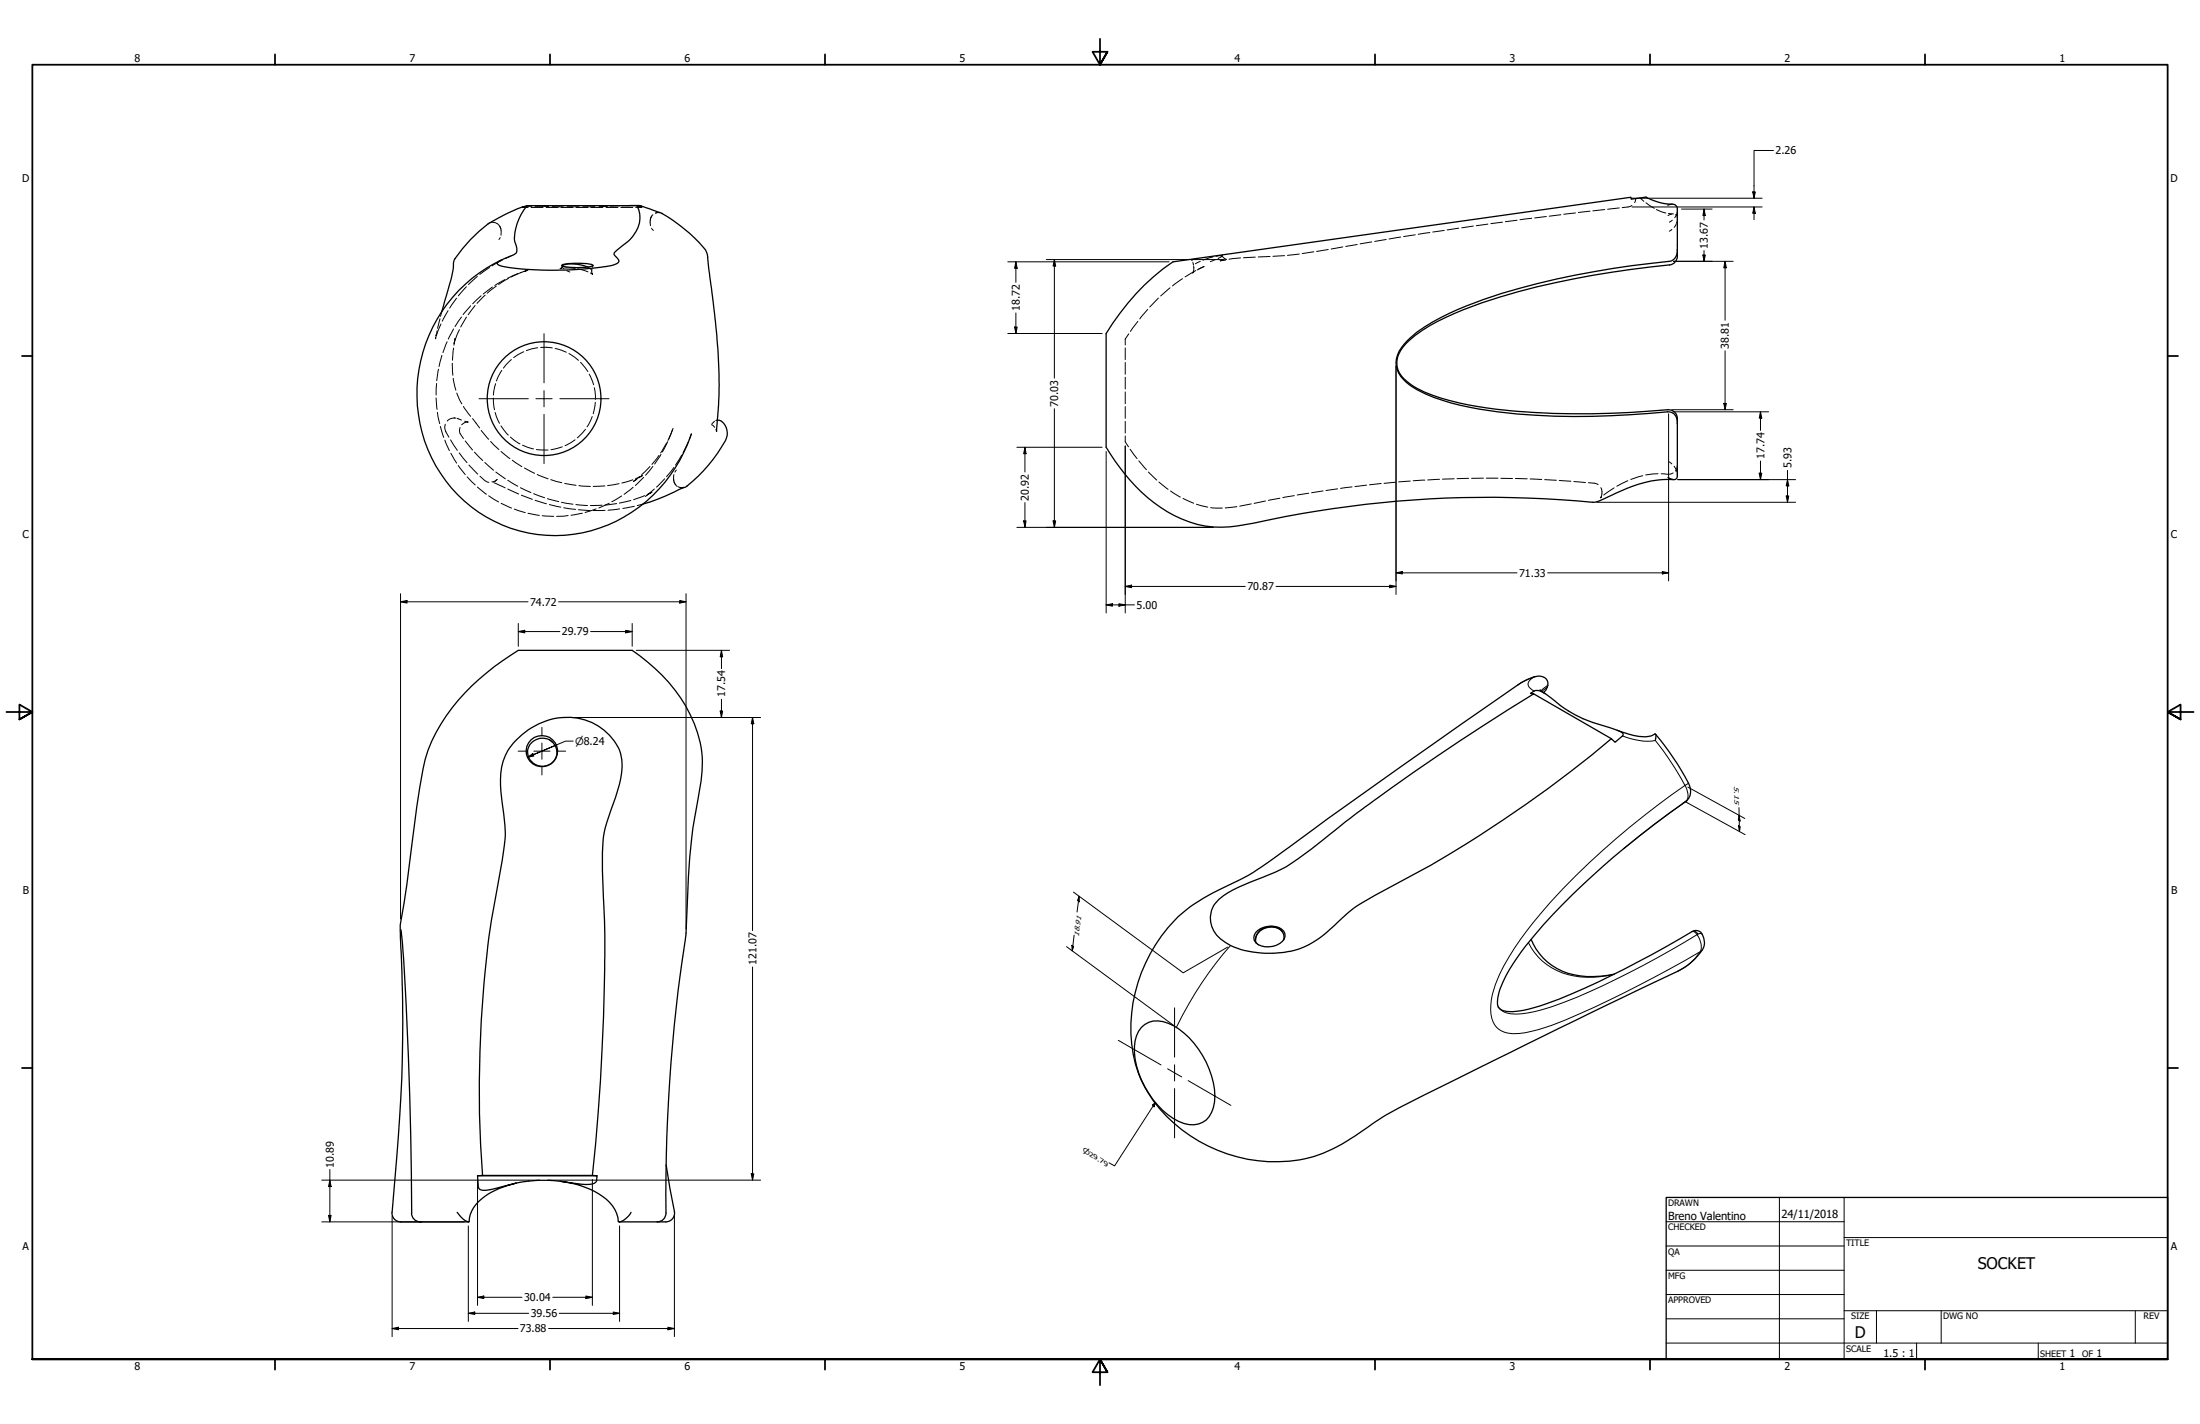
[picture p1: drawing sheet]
<svg xmlns="http://www.w3.org/2000/svg" width="864mm" height="559mm" viewBox="0 0 864 559" stroke-linecap="round" stroke-linejoin="round" font-family="sans-serif">
<!-- layer: Oculto (ANSI) -->
<g fill="none" stroke="#000" stroke-width=".39">
<path d="M642.1 77.9l-.4 1.6M643.8 77.7l1.5 1.3M646.1 79.6l3.3 2.1M193.8 87.3l-1.3 .1M193.8 87.2l1.5 .6 .9 1M196.2 88.8l.5 1.3M196.2 88.8l.1 .2M196.3 93.2l-.5 .8M196.3 89.2l.3 .5M196.7 90.2v.7M196.7 91.1v1.2M205 81.4h2.3"/>
<path d="M208.5 81.4h4.7M208.7 81h-2.7M210.1 81h5.3M214.4 81.4h4.7M216.8 81.1l4.2 .1M220.2 81.4h4.7M222.6 81.2h4.7M226.1 81.4h4.7M232 81.4h4.7M233.5 81.1l-4.6 .1M237.9 81.4h4.7M238.6 81l-3.5 .1"/>
<path d="M243.3 80.8l-3.8 .1M243.7 81.4h4.7M246.1 80.7l-1.9 .1M249.6 81.4h2.3M255.2 87.2l.1 1.4M255.4 85.7l-.1 .5M255.8 89.6l.7 .8M255.8 84.8l-.6 2.2M256.3 84.3l-.8 1.2M258.6 83.4l-1.2 .2M259 83.4l-1.8 .2M510 99.7l-4.6 .5"/>
<path d="M515.7 98.8l-4.5 .7M521.4 97.9l-4.6 .8M527.1 96.9l-4.6 .8M532.8 95.9l-4.5 .8M538.5 94.9l-4.6 .8M544.1 94l-4.5 .7M549.8 93l-4.5 .8M555.6 92.1l-4.6 .7M561.3 91.2l-4.6 .7M566.9 90.4l-4.5 .7M572.6 89.5l-4.5 .7M578.4 88.7l-4.6 .7"/>
<path d="M584.1 87.9l-4.6 .7M589.8 87.2l-4.6 .6M595.5 86.4l-4.6 .6M601.3 85.7l-4.7 .5M607 85l-4.6 .5M612.7 84.3l-4.6 .5M618.4 83.6l-4.5 .5M624.1 82.9l-4.5 .5M629.9 82.2l-4.6 .5M635.6 81.6l-4.5 .5M640.6 80.6a6.1 6.1 0 0 1-3.8 .9M650.2 82.2l3.7 1.4"/>
<path d="M654.9 83.8l2 .1M656.2 84l-1.5 .6M656.3 90l-1 .7M656.5 86.4l-1.2 .8M657.7 84.2l.7 .7v.6M658 87.9l-.8 1.3M658.2 83.9l-.8 1.5M658.3 86.9l-.2 .7M658.4 83.2l-.1 .6M658.4 82.7v.2M658.4 86v.5M179.2 117l-2.7 3.9"/>
<path d="M183.1 112.5l-3.1 3.6M186.5 119.9l-2.7 3.6M187.4 108.5l-3.5 3.1M188.8 116.1l-3.3 3.1M190.4 115.8l-3.1 3.3M192.2 105l-3.9 2.7M193.3 112.6l-3.6 2.8M194.8 112.3l-3.5 2.8M197.3 102l-4.1 2.3M198.2 109.7l-4 2.3M199.6 109.3l-3.9 2.3M200.5 100.5l-2.1 1"/>
<path d="M203.3 107.4l-4.1 1.8M204.7 106.9l-4.1 1.8M205.8 106.5l1.4-.5-2.9 1M220.5 104.2l.1 .3M220.6 105.3l-.7 .1 .9-1 .6 1.1M220.7 104.6l.1 .2M221.6 105.2l4.2 .1M222.5 106.2l1.2 .5M226.8 105.5l4 1.2M230.7 104.8l.6 .3M231.8 105.5l.4 .4M232.3 106.4l.3 1.2-.8-.5"/>
<path d="M232.4 105.5l-.1 .7M232.8 104.2l-.3 .6M454.7 117l-3.4 3.5M459.3 113l-3.7 3.1M464.2 109.3l-4 2.9M467.6 101.8l.4 .6M468.2 103l.3 1.1M468.6 104.5l-.1 2-.4 .7 .5-.5M469.4 106.2l-4.2 2.4M470.5 105.6l2.1-1-2.6 1.3M471.2 102.6l-1.9 .9M476.2 100.8l-4 1.3"/>
<path d="M477.1 101.9l-2 .8M477.3 100.6l2.4-.2-1.5 1.1M479 102.4l2.3-.5zM479.7 100.4l1.8 1.4M479.7 100.3v.2M479.9 100l-.1 .2M487 101.2l-4.6 .5M492.8 100.9l-4.7 .3M498.5 100.6l-4.6 .2M504.3 100.3l-4.6 .3M171.6 129.8l-.7 3.2 .1-.3M172.7 125.1l-.9 3.7"/>
<path d="M173.1 127.1l-1.7 4.4M173.4 122.3l-.5 1.8M173.5 139.4l-1.2 4.4M175.5 134.1l-1.6 4.3M175.9 121.9l-2.3 4.1M178.1 129.1l-2.1 4M178.1 136.6l-.5 4.8M178.2 134.6l.4-1.7-.4 2.5M180.3 129.3l-1.7 4.2M181.2 124.4l-2.6 3.7M183.1 124.5l-2.3 3.8M184.7 120l-2.9 3.4"/>
<path d="M205.6 138l-4 2.3M211.1 136.5l-4.5 1.1M212.2 136.3l4.6 .2M217.9 136.8l4.4 1.4M223.3 138.7l3.8 2.7M441.7 136.5v4.6M443.1 131l-1.4 2v2.4M446.7 126.1l-3 3.9M450.5 121.4l-3.1 3.8M171.2 156.1l.4 4.6M171.4 150.5l-.2 4.5M172.1 144.9l-.7 4.5"/>
<path d="M177.5 142.6l.2 4.7M177.9 148.5l1 4.6M179.3 154.2l2 4.3M181.9 159.5l2.8 3.9M193.7 156.2l.4 4.6M194.6 150.6l-.9 4.5M197 145.4l-2.1 4.1M200.7 141.1l-3.1 3.4M227.9 142.2l2.9 3.6M231.3 146.8l1.7 4.2M233.3 152.1l.4 4.6M233.7 157.9l-.8 4.5"/>
<path d="M441.7 142.2v4.7M441.7 148v4.7M441.7 153.8v4.6M441.7 159.6v4.5M171.7 161.8l.9 4.4M172.8 167.3l1.4 4.3M174.6 172.7l1.8 4.1M174.8 166.5a3.2 3.2 0 0 0 .2 2.9l1.2 2.2M176.8 172.6l2.7 4.1M177 177.9l2.3 3.8M178.9 164.1l-.7-.1a3.3 3.3 0 0 0-2.6 1.2M179.5 164.1l1.7 .7"/>
<path d="M180.3 177.7l3 3.8M180.6 167.8l-.3 1 .2 1.2 1.4 2.1M182.4 165.3l1.3 .3-1.3 .3-1.2 .8M182.6 173l2.9 3.6M185.5 164.3l2.8 3.7M186.2 177.4l3.3 3.3M188.9 168.9l2.9 3.5M192.6 173.2l3.2 3.2M194.4 161.9l1.7 4.2M196.7 167.1l2.8 3.7M196.7 177.2l3.5 2.8M200.3 171.5l3.8 2.7"/>
<path d="M205.1 174.7l4.3 1.4M210.6 176.4l4.5 .2M220.7 175.3l-4.4 1.2M225.7 172.6l-3.9 2.3M229.8 168.5l-3.2 3.3M232.5 163.4l-2.1 4.1M258.7 178.7l-2.8 3.5M259.5 178.3l-2.5 3.8M261.7 173.9l-2.4 3.8M262.1 173.3l-2.1 4.1M264 168.7l-1.8 4.1M264.2 168.1l-1.6 4.2"/>
<path d="M267.6 178.6l-2.4 3.9M270.1 173.5l-1.9 4.1M271.4 170.3l-.8 2.2M279.3 166.7l1.2 1M280.5 165.3l-1 1M281.1 168.5l.2 .8M281.6 164.8l-.6 .2M441.7 165.4v4.5M441.7 171.1v2.3l1.3 1.9M443.6 176.3l2.7 3.7M179.9 182.7l2.7 3.5M183.4 187.1l3.2 3.2"/>
<path d="M184.1 182.5l3.4 3.6M187.4 191.1l3.5 2.8M188.4 186.9l1.8 1.6 1.7 .8M190.3 181.5l3.4 3M191.8 194.6l3.9 2.4M193.1 189.1l1.3-.3 .7-.6-1.4 1M194.1 189.5l4.2 2M194.6 185.2l3.8 2.7M196.7 197.5l4.1 1.9M199.3 191.9l4.3 2M199.3 188.5l4 2.3M201.1 180.6l3.8 2.5"/>
<path d="M201.9 199.8l4.3 1.4M204.3 191.4l4.1 1.9M204.7 194.3l4.3 1.7M205.9 183.6l4 2.1M209.5 193.7l4.3 1.6M210.1 196.3l4.4 1.4M210.9 186.2l4.2 1.7M214.9 195.7l4.4 1.1M215.6 198l4.6 1M216.2 188.2l4.3 1.2M220.4 197.1l4.5 .8M221.3 199.3l4.6 .6"/>
<path d="M221.7 189.7l4.4 .7M226.1 198l4.5 .4M227.3 190.6l4.5 .3M234 199.7l-4.3 1.4M236.3 198.2l-4.5 .2M237.4 190.7l-4.5 .2M239.1 197.5l-4 1.8M242.1 197.6l-4.6 .6M243 189.8l-4.5 .8M243.3 199.7l-4.6 .5M244 194.6l-3.8 2.3M247.6 196.4l-4.5 1"/>
<path d="M248.4 188.3l-4.3 1.2M248.5 191.2l-3.5 2.8M249 198.7l-4.5 .8M250.9 187.5l1.3-.9-2.7 1.2M251.1 187l-2.4 1.9 1.2-.8M252.4 197.8l-2.3 .6M252.7 187.3l-3.3 3.2M253 194.5l-4.3 1.6M254.1 194.1l1.9-1-2.1 1.3M255.1 183.1l-3.2 3.1M256.3 183l-2.9 3.5M256.9 191.9l-3.6 2.9"/>
<path d="M260.9 187.9l-3.2 3.2M264.4 188.1l.8 2.1M264.4 188.1l.1 .5M264.4 187.8v.3M264.5 186.2l-.1 1.4M264.5 183.5l-2.8 3.6M264.5 189l.3 .7M264.9 189.9l.9 .9M265.5 184.5l-.6 .8M266.1 190.9l.8 .4h1.5M266.8 191.3l1.2 .2M447 180.8l3 3.5"/>
<path d="M450.8 185.2l3.3 3.2M454.9 189.2l3.6 2.8M459.5 192.7l3.9 2.4M464.4 195.6l4.2 1.9M469.6 197.9l4.5 1.1M475.2 199.2l4.6 .2M485.5 198.8l-4.6 .5M491.2 197.7l-4.5 .9M496.8 196.6l-4.5 .9M502.4 195.5l-4.5 .8M508.1 194.5l-4.5 .8M513.7 193.5l-4.5 .7"/>
<path d="M519.4 192.7l-4.5 .7M525.1 191.8l-4.6 .7M530.7 191.1l-4.5 .5M536.4 190.4l-4.5 .5M542.2 189.7l-4.6 .5M547.9 189.2l-4.6 .5M553.6 188.8l-4.6 .3M559.3 188.4l-4.6 .3M565.1 188.1l-4.6 .2M570.8 187.8l-4.6 .2M576.5 187.7l-4.6 .1M582.3 187.6l-4.6 .1"/>
<path d="M583.4 187.6h4.6M589.2 187.7l4.5 .1M594.9 187.8l4.6 .1M600.6 188l4.6 .2M606.4 188.2l4.5 .3M612.1 188.5l4.5 .3M617.8 189l4.6 .4M623.5 189.4l2.7 .3 1.1 .5M628.4 191.4l.4 1.8M628.8 193.4l-.5 2 .3-.4M633.6 191.5l-4.1 2.7M639 188.7l-4.3 2.1"/>
<path d="M644.8 186.7l-4.7 1.5M650.9 185.9l-4.9 .5M655.3 181.2l1 .9M656.8 185.6a7.9 7.9 0 0 1-4.7 .3M657.2 182.9l.8 1.4M658.1 184.6l.2 .7M658.4 182.7l-.2 1.1-.5 1M658.4 185.7v.5M207.3 201.4l4.4 .8M212.9 202.4l4.5 .2M223 202.3l-4.5 .3M227.1 200l4.6 .3"/>
<path d="M228.6 201.4l-4.4 .8M237.5 200.3h-4.6"/>
</g>
<!-- layer: Visible (ANSI) -->
<g fill="none" stroke="#000" stroke-width=".51">
<path d="M191.8 87.7a52.8 52.8 0 0 0-13.6 14.7l-.2 1.6M205.2 81.2l-6.3 2.6-7.3 4M206 81l-.8 .2M206.9 80.7h43.1M246.1 80.7l4.9-.1 .6 .2 .3 .6-1.9-.7a11.4 11.4 0 0 1-2.6 13.2l-5.1 4.2-1.3 1.4a2.13 2.13 0 0 0 1.3 1.8l.5 .7a.87 .87 0 0 1-.4 1.3l-2.4 .9a135.7 135.7 0 0 1-43.5 .1l-.8-.3-.6-.7a4 4 0 0 1 2.8-1.8l3.3-1.3a2.43 2.43 0 0 0 1.5-3.6l-.8-3.1a20.6 20.6 0 0 1 5-12.8l-1.9 .7 .2-.2M251.5 80.8l7.5 2.6M258.6 83.4l1.3 .4M259.7 83.7a65 65 0 0 1 17.2 14.3 27.2 27.2 0 0 1 1.4 8.2l.7 5.2a227.2 227.2 0 0 1 2.5 54.8l-.2 3.1M654.7 80.5a2.28 2.28 0 0 1 3.7 1.5v18.5M656.5 80.1a22.6 22.6 0 0 1-10.4-2.8l-5.8 .9-.1-.8-179.7 25.3a87.3 87.3 0 0 0-26.3 28.2v44.6a69.4 69.4 0 0 0 26.9 26.9 38.7 38.7 0 0 0 24.7 4l6.3-1.1a429.8 429.8 0 0 1 134.1-8.3l3.7-1.4a61.7 61.7 0 0 1 22.6-7.4h4.4M658.4 98a3.9 3.9 0 0 1-3.1 4.6 327.8 327.8 0 0 0-72.8 14.9 103.4 103.4 0 0 0-26.2 12.8 20.4 20.4 0 0 0-8.1 10.4 9.6 9.6 0 0 0 3.9 9.4 38.2 38.2 0 0 0 14.2 7l3.5 1.1a214.8 214.8 0 0 0 62.6 4.9l22.2-1.5a3.8 3.8 0 0 1 3.8 4.6M178 104l-.9 5.4-3.7 12.9"/>
<path d="M196.8 102a57.8 57.8 0 0 0-17.2 92.1 54.1 54.1 0 0 0 79.1-2.2 60.6 60.6 0 0 0 12.7-21.6M220.6 104a26.2 26.2 0 0 1 12.1 0l.2 .2a23.6 23.6 0 0 1-12.4 0zM220.8 104.4a7.1 7.1 0 0 1 5.6-.7l4.3 1.1M655.3 103.9a343.1 343.1 0 0 0-73.7 15 99.8 99.8 0 0 0-26.1 12.7 16.2 16.2 0 0 0-7.1 9.8 9.5 9.5 0 0 0 5 9.2 59.6 59.6 0 0 0 22.9 8.3 282.4 282.4 0 0 0 71 2.5l7.4-.6a3.5 3.5 0 0 1 3.7 3.4M658.4 100.6a3.5 3.5 0 0 1-3.1 3.4M281.6 164.8a5.1 5.1 0 0 1 3.5 7.2 58.1 58.1 0 0 1-15.4 18.8M658.4 164.2v2M658.4 166.2v20.6a1.49 1.49 0 0 1-.8 1.4 1.49 1.49 0 0 1-1.6-.2l-1.3-.7M268.4 191.3l-1.1 .5a85.1 85.1 0 0 1-14.9 6M269.9 190.6l-.9 .6-1 .3M601.5 265.9a4.1 4.1 0 0 1 6.1 1.8 4.4 4.4 0 0 1-1.7 4.1M602 272.3l30.5 17.6"/>
<path d="M602.6 265.5a22.5 22.5 0 0 0-6.7 3.2l-22.6 15.7a2933.8 2933.8 0 0 0-75.6 54.1 119.8 119.8 0 0 1-21.7 12 56.2 56.2 0 0 0-27.9 31.1 55 55 0 0 0 .5 43.5 58.9 58.9 0 0 0 53.4 30.8 51.9 51.9 0 0 0 30-10.2l3.2-2.2a111 111 0 0 1 17.4-10.5l59.5-29.5 41.1-19.8a37.6 37.6 0 0 0 10.8-6.1l2.2-2.3a6.7 6.7 0 0 0 2.6-7.3 3.1 3.1 0 0 0-4.6-2.4 365.1 365.1 0 0 1-57 28.2 35.5 35.5 0 0 1-16.3 3 3.4 3.4 0 0 1-3-4.6 37.6 37.6 0 0 1 7.5-16.2 241.2 241.2 0 0 1 42-43l12.1-9.6 12.3-8.9a5.5 5.5 0 0 0 1-7.2 112.5 112.5 0 0 0-12.9-19.2M604.5 270.7l2 1.5M215.6 290.3a5.7 5.7 0 0 1 .4 9.6 5.7 5.7 0 0 1-8.8-3.9l-.1-1M216.9 291.3a5.9 5.9 0 0 0-6.1-1.2 5.9 5.9 0 0 0-3.7 5M634.8 286.6l2.2 .7a19.8 19.8 0 0 0 10.8 1.6l2-.9 .2 .7-.2 1.9M478.5 352.9a38.1 38.1 0 0 1 12.4-6.8 67 67 0 0 0 23.7-12.8l7.1-5.6a755.1 755.1 0 0 1 80.3-55.4l-1.2-.2a3.9 3.9 0 0 1 5.6 0l1.2 .8a53.9 53.9 0 0 0 24.4 12.7l4 1.5a1.14 1.14 0 0 1 .9 1.7l-2.9 2.5-1.5-1.4a491.4 491.4 0 0 1-93 61.6 53.7 53.7 0 0 0-15.9 11.8 35.5 35.5 0 0 1-35 9.7 19.7 19.7 0 0 1-12.1-7.6 9.9 9.9 0 0 1 2-12.5zM157.4 364.9l.1 .9a1384.7 1384.7 0 0 1 4.1 110.3M493.6 365.2a7.8 7.8 0 0 1 10.3 .2 3.2 3.2 0 0 1-1.5 4.8 8.3 8.3 0 0 1-9.4-.2 3.1 3.1 0 0 1 .6-4.8zM503.4 365.7a6.2 6.2 0 0 0-10.6 3.2M503.8 368.9a4.3 4.3 0 0 0-4.8-5.3 5.5 5.5 0 0 0-6 6.3l.4 .4M601 368.6a23.7 23.7 0 0 0 21.9 14.6 44.6 44.6 0 0 0 10.8-.9M448.1 403.2a8.8 8.8 0 0 1 10.4-1.7 31.1 31.1 0 0 1 16.2 18 22.8 22.8 0 0 1 .9 17 8.9 8.9 0 0 1-12.9 3.6 34.3 34.3 0 0 1-17.4-29.4 12 12 0 0 1 2.8-7.5z"/>
<path d="M261.5 457.1l3.2 18.2a3.5 3.5 0 0 1-4 4.2h-17.5M161.5 476a3.5 3.5 0 0 0 3.5 3.5M179.5 475.7a8.8 8.8 0 0 0 4.3 3.8M187.5 461.4h46.9M189.4 461.3h43.1M220 463.5a51.6 51.6 0 0 0-17.3 .7M243.2 479.5l-.4-.1a13.7 13.7 0 0 0-7.9-11 37.7 37.7 0 0 0-14.9-4.9l8.1 1.2a8.2 8.2 0 0 0 5.8-.8l.5-2.5-1.9-.1a761.5 761.5 0 0 0 4.7-102.8 180.7 180.7 0 0 1 0-31.8l2.6-8.7a53.2 53.2 0 0 0 4.4-17.3 16.6 16.6 0 0 0-7-14.1 25.2 25.2 0 0 0-32.3 1.8 21.9 21.9 0 0 0-8.4 19.6l.6 6.9a51.6 51.6 0 0 1 .1 22.6l-2.1 11.7a432.5 432.5 0 0 0-5.7 112.1l-1.9 .1 .3 4.4a2.66 2.66 0 0 0 3.4 1.2l11.5-2.8a30 30 0 0 0-14.9 7.4 12.3 12.3 0 0 0-3.8 7.9h-26.6a3.5 3.5 0 0 1-3.5-3.8 705.7 705.7 0 0 0 4.1-86.3l-.8-26.7a392.4 392.4 0 0 0 4.4-30.7 321.6 321.6 0 0 1 5.3-33.9 69.6 69.6 0 0 1 24-34l6.1-4.6 6.5-4.3h44.7a63.2 63.2 0 0 1 25.6 32.4 39.6 39.6 0 0 1 1.4 18.9 265.6 265.6 0 0 0-5.6 52.1l-.3 7.5a690.4 690.4 0 0 0-8 110.8 3.5 3.5 0 0 1-3.3 2.6M247.7 475.7a7.8 7.8 0 0 1-4.5 3.8"/>
<circle cx="213.6" cy="156.4" r="22.3"/>
<circle cx="212.7" cy="294.8" r="6.1"/>
</g>
<circle cx="165" cy="479.5" r=".25" fill="#000"/>
<!-- layer: Visible fina (ANSI) -->
<g fill="none" stroke="#000" stroke-width=".39">
<path d="M595.9 268.7l2.7-1.6 2.9-1.2a2.58 2.58 0 0 0-1.6 2.3 2.58 2.58 0 0 0 1.4 2.4l.9 .6M607.4 269.7l-2.1 1.6M607.6 268.9l-2.6 2.2M636.9 288.8a24.8 24.8 0 0 0 12.9 1.8 120 120 0 0 1 11.6 17.6l1.4-.9M661.8 314.5h.1M661.9 314.5a5.5 5.5 0 0 0-.5-6.3 296.1 296.1 0 0 0-60 54.4 91.5 91.5 0 0 0-14.4 23.8 21.2 21.2 0 0 0-.9 14.6 8.2 8.2 0 0 0 7.8 4.6 58.7 58.7 0 0 0 20.7-5.4 484.3 484.3 0 0 0 53.3-27.1l.4-.4M661.9 314.5a326 326 0 0 0-24.5 18.5M662.1 314.3l-.2 .2M483 371a142.1 142.1 0 0 0-21.2 32.2M599.9 369.9a25 25 0 0 0 23 13.6 41.3 41.3 0 0 0 10.5-1.1M664.2 365.6a3.5 3.5 0 0 1 3 3l.6 1.9-.1 2.4a20.4 20.4 0 0 1-9.1 8.2M664.5 365.4a1.77 1.77 0 0 1 2.1 1.1 352.5 352.5 0 0 1-52.5 26.8 49.5 49.5 0 0 1-21.1 4.5l-2.8-.8-2.1-1.8"/>
<path d="M666.6 366.5a1.18 1.18 0 0 1 1.7 .3"/>
</g>
<!-- layer: Border (ANSI) -->
<g fill="none" stroke="#000" stroke-width=".7">
<path d="M431.8 15.2v10.2l-2.9-5.1h5.8l-2.9 5.1 2.9-5.1M107.9 21.3v4.1M215.9 21.3v4.1M323.8 21.3v4.1M539.8 21.3v4.1M647.7 21.3v4.1M755.6 21.3v4.1M8.6 139.7h4.1M850.9 139.7h4.1M2.5 279.4h10.2l-5.1-2.9v5.8l5.1-2.9-5.1 2.9M861.1 279.4h-10.2l5.1-2.9v5.8l-5.1-2.9 5.1 2.9M8.6 419.1h4.1"/>
<path d="M850.9 419.1h4.1M12.7 533.4v-508h838.2v508h-838.2h838.2M107.9 533.4v4.1M215.9 533.4v4.1M323.8 533.4v4.1M434.7 538.5l-2.9-5.1 2.9 5.1h-5.8l2.9-5.1v10.2M539.8 533.4v4.1M647.7 533.4v4.1M755.6 533.4v4.1"/>
</g>
<g fill="none" stroke="#000" stroke-width=".39">
<path d="M654 479.4h69.9M698.5 469.9v63.5M723.9 469.9v63.5M654 488.9h69.9M654 498.5h69.9M723.9 485.6h127M654 508h69.9M654 517.5h69.9M723.9 514.3h127M736.6 514.3v12.7M762 514.3v12.7M838.2 514.3v12.7"/>
<path d="M654 527h196.9M752.3 527v6.4M800.1 527v6.4"/>
</g>
<path d="M654 469.9h196.9v63.5h-196.9z" fill="none" stroke="#000" stroke-width=".51"/>
<!-- layer: Cota (ANSI) -->
<g fill="none" stroke="#000" stroke-width=".39">
<path d="M696.2 59.1h-7.7v18.7M640.3 77.8h51.4M688 75.3h1l-.5 2.5zM640.7 81.2h51M660.1 82h12M668.9 82l.5 2.6h-.9zM668.9 82v4.3M668.9 98.3v4.3M688.5 81.2l.5 2.5h-1zM688.5 81.2v5M395.6 102.7h63.3M398.8 102.7l.5 2.6h-1z"/>
<path d="M398.8 102.7v8.1M410.7 101.9h69.6M413.9 101.9l.5 2.5h-1zM413.9 101.9v46.5M656.9 102.6h23.4M668.5 100.1h.9l-.5 2.5zM677.2 102.6l.5 2.5h-1zM677.2 102.6v23.1M395.6 130.9h37M398.3 128.3h1l-.5 2.6zM398.8 122.8v8.1M677.2 137.7v23.1"/>
<path d="M548 143.7v89.6M676.7 158.3h1l-.5 2.5zM399.2 175.5h33.4M402.3 175.5l.5 2.6h-1zM402.3 175.5v9.7M413.9 160.4v46.5M434.2 177.2v63.3M441.7 175v65.5M655 162.4v65.6M656.3 160.8h24M656.7 161.6h37.5M691.1 161.6l.5 2.5h-1z"/>
<path d="M691.1 161.6v7.3M402.3 197.2v9.7M626.7 197.1h78.1M658.5 188.2h46.3M690.6 185.7h1l-.5 2.5zM691.1 180.9v7.3M701.2 194.6h1l-.5 2.5zM701.7 188.2l.5 2.5h-1zM701.7 184.6v12.5M399.2 206.9h77.1M401.8 204.4h1l-.5 2.5zM413.4 204.4h1l-.5 2.5z"/>
<path d="M157.2 236.2l2.6-.6v1.1zM157.2 236.2h50.1M157.2 233v127.6M219.3 236.2h50M266.8 235.6l2.5 .6-2.5 .5zM269.3 233v131.6M434.2 237.4l2.5-.5v1zM434.2 237.4h11.1M439.2 236.9l2.5 .5-2.5 .5zM441.7 230.1l2.5-.5v1zM441.7 230.1h47.1M500.9 230.1h47.1"/>
<path d="M545.5 229.6l2.5 .5-2.5 .5zM548 224.8l2.5-.5v.9zM548 224.8h47.5M607.5 224.8h47.5M652.5 224.3l2.5 .5-2.5 .4zM203.5 247.8l2.5-.5v1zM203.5 247.8h16.3M203.5 244.7v8.9M231.8 247.8h16.4M245.6 247.3l2.6 .5-2.6 .5zM248.2 244.7v8.9M249.7 255.2h36.7"/>
<path d="M283.2 255.2l.5 2.5h-1zM283.2 255.2v7.2M282.7 279h1l-.5 2.6zM283.2 274.4v7.2M207.1 297.2l2.1-1.5 .3 1zM209.4 296.2l-2.3 1M222.6 281.6h76M225 290.8h-3l-12.6 5.4 9-3.8M295.4 281.6l.5 2.4h-1zM295.4 281.6v83.6M660.7 315.1l.8-.5 23.5 12.9M662.6 308.9l22.3 12.3"/>
<path d="M682.6 316.9l.2 9.4M682.7 319.9l.4 2.3-.7-.4zM682.4 324l.7 .4-.3 1.9zM421.4 350.1l43 31.7 17.5-10.1M423.6 351.7l.1 2.2-.7-.5zM423.6 351.7l-.8 6.2M295.4 379.5v83.6M418.7 371.5l41.9 30.8M420.8 371l.6 .5-.5 1.6zM421.6 367l-.7 6.1M452.4 433.6l1.2-.9-.6 1.6zM453.6 432.7l-16.1 24.8-2.1-1.2"/>
<path d="M129.5 458.9v20.6M126.3 479.5h55.9M126.3 463.1h85.5M129 476.9h1l-.5 2.6zM129.5 463.1l.5 2.5h-1zM153.9 477.3v47.2M187.5 463v49.3M215 463.1h83.6M232.5 462.9v49.4M264.7 476.9v47.6M294.9 460.6h1l-.5 2.5zM183.8 481.1v37.4"/>
<path d="M243.2 481.1v37.4M183.8 515.4l2.6-.5v.9zM183.8 515.4h23.7M187.5 509.1l2.4-.5v1zM187.5 509.1h17.4M217 509.1h15.5M219.5 515.4h23.7M230 508.6l2.5 .5-2.5 .5zM240.7 514.9l2.5 .5-2.5 .4zM153.9 521.3l2.5-.5v1zM153.9 521.3h49.4M215.3 521.3h49.4"/>
<path d="M262.2 520.8l2.5 .5-2.5 .5z"/>
</g>
<g fill="#000">
<path d="M688 75.3h1l-.5 2.5z" fill-rule="evenodd"/>
<path d="M668.9 82l.5 2.6h-.9z" fill-rule="evenodd"/>
<path d="M688.5 81.2l.5 2.5h-1z" fill-rule="evenodd"/>
<path d="M398.8 102.7l.5 2.6h-1z" fill-rule="evenodd"/>
<path d="M413.9 101.9l.5 2.5h-1z" fill-rule="evenodd"/>
<path d="M668.5 100.1h.9l-.5 2.5z" fill-rule="evenodd"/>
<path d="M677.2 102.6l.5 2.5h-1z" fill-rule="evenodd"/>
<path d="M398.3 128.3h1l-.5 2.6z" fill-rule="evenodd"/>
<path d="M676.7 158.3h1l-.5 2.5z" fill-rule="evenodd"/>
<path d="M402.3 175.5l.5 2.6h-1z" fill-rule="evenodd"/>
<path d="M691.1 161.6l.5 2.5h-1z" fill-rule="evenodd"/>
<path d="M690.6 185.7h1l-.5 2.5z" fill-rule="evenodd"/>
<path d="M701.2 194.6h1l-.5 2.5z" fill-rule="evenodd"/>
<path d="M701.7 188.2l.5 2.5h-1z" fill-rule="evenodd"/>
<path d="M401.8 204.4h1l-.5 2.5z" fill-rule="evenodd"/>
<path d="M413.4 204.4h1l-.5 2.5z" fill-rule="evenodd"/>
<path d="M157.2 236.2l2.6-.6v1.1z" fill-rule="evenodd"/>
<path d="M266.8 235.6l2.5 .6-2.5 .5z" fill-rule="evenodd"/>
<path d="M434.2 237.4l2.5-.5v1z" fill-rule="evenodd"/>
<path d="M439.2 236.9l2.5 .5-2.5 .5z" fill-rule="evenodd"/>
<path d="M441.7 230.1l2.5-.5v1z" fill-rule="evenodd"/>
<path d="M545.5 229.6l2.5 .5-2.5 .5z" fill-rule="evenodd"/>
<path d="M548 224.8l2.5-.5v.9z" fill-rule="evenodd"/>
<path d="M652.5 224.3l2.5 .5-2.5 .4z" fill-rule="evenodd"/>
<path d="M203.5 247.8l2.5-.5v1z" fill-rule="evenodd"/>
<path d="M245.6 247.3l2.6 .5-2.6 .5z" fill-rule="evenodd"/>
<path d="M283.2 255.2l.5 2.5h-1z" fill-rule="evenodd"/>
<path d="M282.7 279h1l-.5 2.6z" fill-rule="evenodd"/>
<path d="M207.1 297.2l2.1-1.5 .3 1z" fill-rule="evenodd"/>
<path d="M295.4 281.6l.5 2.4h-1z" fill-rule="evenodd"/>
<path d="M682.4 324l.7 .4-.3 1.9z" fill-rule="evenodd"/>
<path d="M682.7 319.9l.4 2.3-.7-.4z" fill-rule="evenodd"/>
<path d="M423.6 351.7l.1 2.2-.7-.5z" fill-rule="evenodd"/>
<path d="M420.8 371l.6 .5-.5 1.6z" fill-rule="evenodd"/>
<path d="M452.4 433.6l1.2-.9-.6 1.6z" fill-rule="evenodd"/>
<path d="M129 476.9h1l-.5 2.6z" fill-rule="evenodd"/>
<path d="M129.5 463.1l.5 2.5h-1z" fill-rule="evenodd"/>
<path d="M294.9 460.6h1l-.5 2.5z" fill-rule="evenodd"/>
<path d="M183.8 515.4l2.6-.5v.9z" fill-rule="evenodd"/>
<path d="M187.5 509.1l2.4-.5v1z" fill-rule="evenodd"/>
<path d="M230 508.6l2.5 .5-2.5 .5z" fill-rule="evenodd"/>
<path d="M240.7 514.9l2.5 .5-2.5 .4z" fill-rule="evenodd"/>
<path d="M153.9 521.3l2.5-.5v1z" fill-rule="evenodd"/>
<path d="M262.2 520.8l2.5 .5-2.5 .5z" fill-rule="evenodd"/>
</g>
<!-- layer: Marca de centro (ANSI) -->
<g fill="none" stroke="#000" stroke-width=".39">
<path d="M213.6 130.9v19.3M188 156.5h19.4M210.4 156.5h6.3M213.6 153.3v6.3M219.8 156.5h19.3M213.6 162.6v19.3M203.4 294.8h3.2M209.5 294.8h6.4M212.7 285.4v3.2M212.7 291.6v6.3M218.9 294.8h3.2M212.7 300.9v3.2"/>
<path d="M461.1 395.5v19.3M439 408.2l16.7 9.7M458.3 419.4l5.6 3.2M461.1 417.8v6.4M461.1 427.2v19.3M466.4 424.1l16.8 9.7"/>
</g>
<g font-size="6.3">
<text x="776.4" y="498">SOCKET</text>
<text x="728.1" y="524.9">D</text>
</g>
<g font-size="4.4">
<text x="654.8" y="478.6">Breno Valentino</text>
<text x="699.3" y="478">24/11/2018</text>
</g>
<g font-size="4.2">
<text x="52.8" y="24.4">8</text>
<text x="160.8" y="24.4">7</text>
<text x="268.7" y="24.4">6</text>
<text x="376.7" y="24.4">5</text>
<text x="484.6" y="24.4">4</text>
<text x="592.6" y="24.4">3</text>
<text x="700.5" y="24.4">2</text>
<text x="808.5" y="24.4">1</text>
<text x="697" y="60.6">2.26</text>
<text x="8.8" y="71.4">D</text>
<text x="852" y="71.4">D</text>
<text x="670.4" y="97.5" transform="rotate(-90 670.4 97.5)">13.67</text>
<text x="400.3" y="122" transform="rotate(-90 400.3 122)">18.72</text>
<text x="678.7" y="136.9" transform="rotate(-90 678.7 136.9)">38.81</text>
<text x="415.4" y="159.6" transform="rotate(-90 415.4 159.6)">70.03</text>
<text x="692.6" y="180.1" transform="rotate(-90 692.6 180.1)">17.74</text>
<text x="703.2" y="183.8" transform="rotate(-90 703.2 183.8)">5.93</text>
<text x="403.9" y="196.4" transform="rotate(-90 403.9 196.4)">20.92</text>
<text x="8.9" y="211.1">C</text>
<text x="852.2" y="211.1">C</text>
<text x="596.3" y="226.3">71.33</text>
<text x="489.6" y="231.6">70.87</text>
<text x="208.1" y="237.7">74.72</text>
<text x="446.2" y="238.9">5.00</text>
<text x="220.6" y="249.4">29.79</text>
<text x="284.7" y="273.6" transform="rotate(-90 284.7 273.6)">17.54</text>
<text x="9" y="350.8">B</text>
<text x="852.2" y="350.8">B</text>
<text x="296.9" y="378.7" transform="rotate(-90 296.9 378.7)">121.07</text>
<text x="131" y="458.2" transform="rotate(-90 131 458.2)">10.89</text>
<text x="8.9" y="490.5">A</text>
<text x="852.2" y="490.5">A</text>
<text x="205.7" y="510.6">30.04</text>
<text x="208.3" y="516.9">39.56</text>
<text x="204.1" y="522.9">73.88</text>
<text x="739.3" y="532.6">1.5 : 1</text>
<text x="812.4" y="532.6">1</text>
<text x="823" y="532.6">1</text>
<text x="52.8" y="537.5">8</text>
<text x="160.8" y="537.5">7</text>
<text x="268.7" y="537.5">6</text>
<text x="376.7" y="537.5">5</text>
<text x="484.6" y="537.5">4</text>
<text x="592.6" y="537.5">3</text>
<text x="700.5" y="537.5">2</text>
<text x="808.5" y="537.5">1</text>
</g>
<text font-size="4" x="225.8" y="292.3">⌀8.24</text>
<g font-size="3.5">
<text x="654.8" y="473.2">DRAWN</text>
<text x="654.8" y="482.8">CHECKED</text>
<text x="724.7" y="488.9">TITLE</text>
<text x="654.8" y="492.3">QA</text>
<text x="654.8" y="501.8">MFG</text>
<text x="654.8" y="511.4">APPROVED</text>
<text x="726.7" y="517.7">SIZE</text>
<text x="762.8" y="517.7">DWG NO</text>
<text x="841.4" y="517.7">REV</text>
<text x="724.7" y="530.4">SCALE</text>
<text x="800.9" y="532.6">SHEET</text>
<text x="817.4" y="532.6">OF</text>
</g>
<text font-size="2.9" x="425.1" y="452" transform="rotate(30 425.1 452)">⌀29.79</text>
<text font-size="2.8" x="423.5" y="367.7" transform="rotate(-83 423.5 367.7)">18.91</text>
<text font-size="2.7" x="680.8" y="308.6" transform="rotate(89 680.8 308.6)">5.1</text>
<text font-size="2.6" x="680.8" y="313.4" transform="rotate(89 680.8 313.4)">5</text>
</svg>
